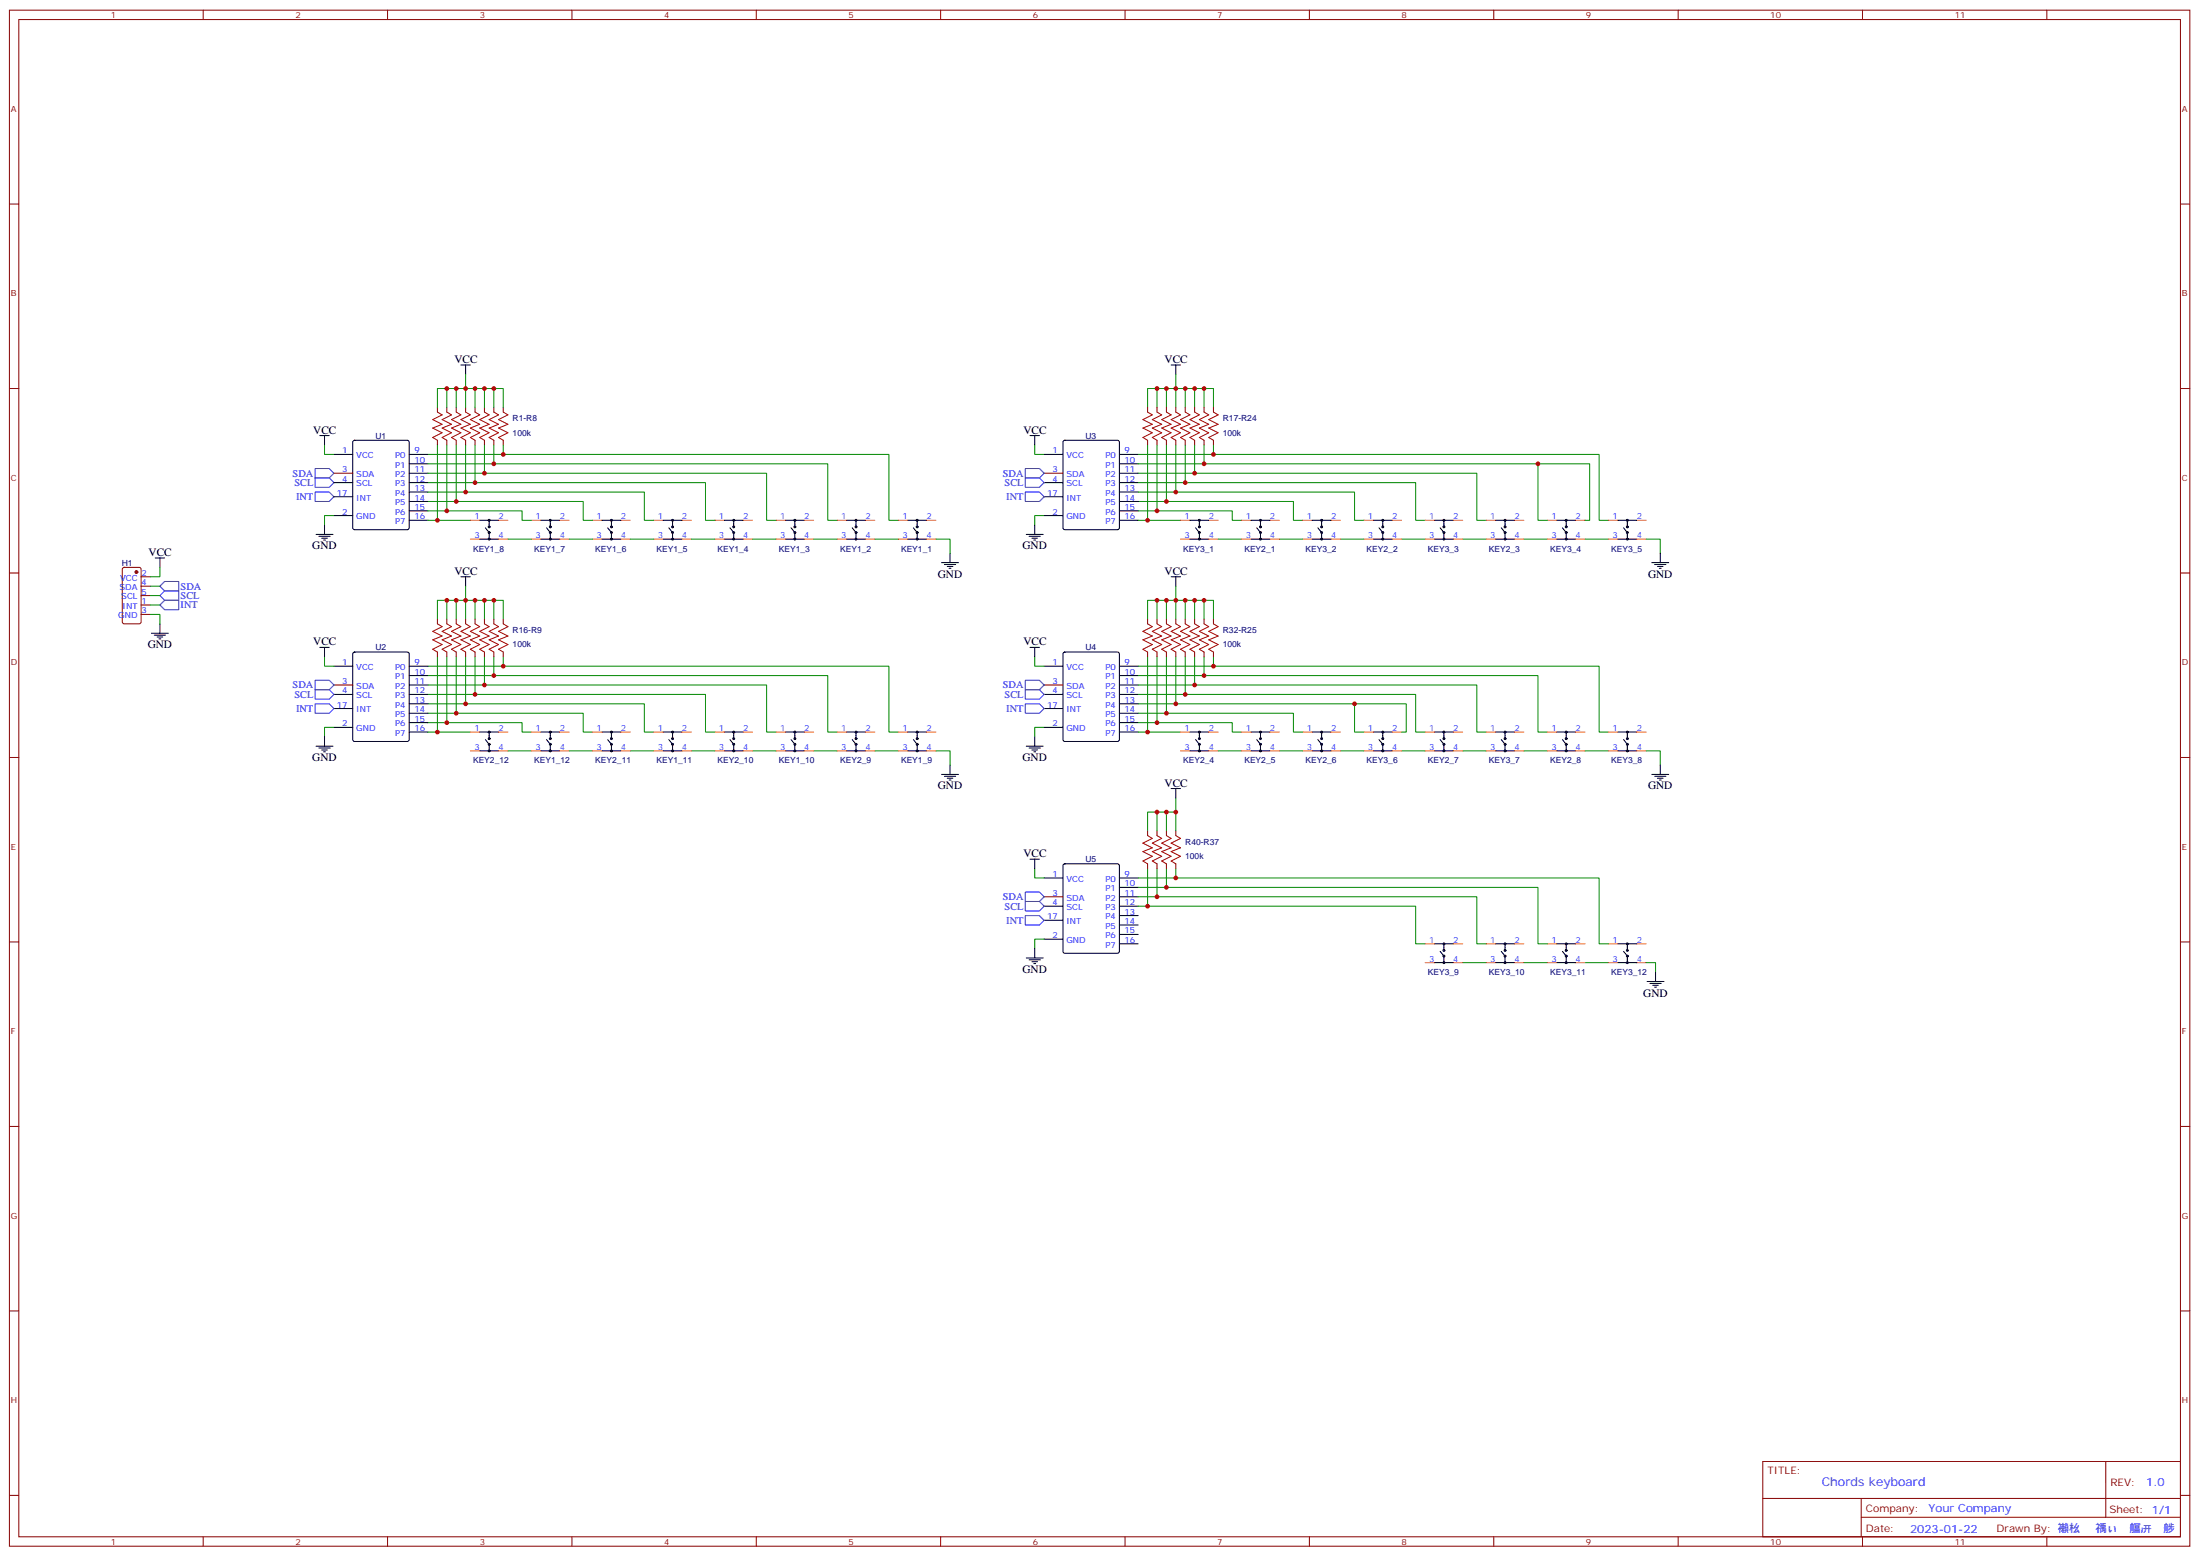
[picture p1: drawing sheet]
<svg xmlns="http://www.w3.org/2000/svg" width="825mm" height="583mm" viewBox="0 0 825 583" stroke-linecap="round" stroke-linejoin="round" font-family="sans-serif">
<g fill="none" stroke="#870000" stroke-width=".38">
<path d="M3.5 3.8h817.8v575.7h-817.8zM7.1 7.3h810.6v568.7h-810.6zM76.2 3.8v3.5M145.3 3.8v3.5M214.5 3.8v3.5M283.6 3.8v3.5M352.8 3.8v3.5M421.9 3.8v3.5M491.1 3.8v3.5M560.2 3.8v3.5M629.4 3.8v3.5M698.5 3.8v3.5"/>
<path d="M767.6 3.8v3.5M3.5 76.5h3.6M817.7 76.5h3.6M3.5 145.6h3.6M164 152.7v1.7M167.6 152.7v1.7M171.1 152.7v1.7M174.6 152.7v1.7M178.2 152.7v1.7M181.7 152.7v1.7M185.2 152.7v1.7M188.7 152.7v1.7"/>
<path d="M430.4 152.7v1.7M433.9 152.7v1.7M437.4 152.7v1.7M441 152.7v1.7M444.5 152.7v1.7M448 152.7v1.7M451.6 152.7v1.7M455.1 152.7v1.7M817.7 145.6h3.6M125.2 177.4h7.1M164 165v1.8M167.6 165v1.8"/>
<path d="M171.1 165v1.8M174.6 165v1.8M178.2 165v1.8M181.7 165v1.8M185.2 165v1.8M188.7 165v1.8M391.6 177.4h7M430.4 165v1.8M433.9 165v1.8M437.4 165v1.8M441 165v1.8M444.5 165v1.8"/>
<path d="M448 165v1.8M451.6 165v1.8M455.1 165v1.8M3.5 214.8h3.6M46.1 212.9l.5-.2h5.6l.7 .4v20l-.4 .7h-5.9l-.7-.4v-20zM52.9 216.2h3.5M52.9 219.7h3.5M817.7 214.8h3.6M52.9 223.2h3.5M52.9 226.8h3.5M52.9 230.3h3.5M164 232.1v1.7"/>
<path d="M167.6 232.1v1.7M171.1 232.1v1.7M174.6 232.1v1.7M178.2 232.1v1.7M181.7 232.1v1.7M185.2 232.1v1.7M188.7 232.1v1.7M430.4 232.1v1.7M433.9 232.1v1.7M437.4 232.1v1.7M441 232.1v1.7M444.5 232.1v1.7"/>
<path d="M448 232.1v1.7M451.6 232.1v1.7M455.1 232.1v1.7M125.2 256.8h7.1M164 244.4v1.8M167.6 244.4v1.8M171.1 244.4v1.8M174.6 244.4v1.8M178.2 244.4v1.8M181.7 244.4v1.8M185.2 244.4v1.8M188.7 244.4v1.8"/>
<path d="M391.6 256.8h7M430.4 244.4v1.8M433.9 244.4v1.8M437.4 244.4v1.8M441 244.4v1.8M444.5 244.4v1.8M448 244.4v1.8M451.6 244.4v1.8M455.1 244.4v1.8M3.5 283.9h3.6M817.7 283.9h3.6M430.4 311.4v1.8"/>
<path d="M433.9 311.4v1.8M437.4 311.4v1.8M441 311.4v1.8M391.6 336.1h7M430.4 323.8v1.7M433.9 323.8v1.7M437.4 323.8v1.7M441 323.8v1.7M3.5 353.1h3.6M817.7 353.1h3.6M3.5 422.2h3.6M817.7 422.2h3.6"/>
<path d="M3.5 491.3h3.6M817.7 491.3h3.6M661.1 547.8h156.6v28.2h-156.6zM789.7 547.8v20.9M3.5 560.5h3.6M76.2 576v3.5M145.3 576v3.5M214.5 576v3.5M283.6 576v3.5M352.8 576v3.5M421.9 576v3.5M491.1 576v3.5"/>
<path d="M560.2 576v3.5M629.4 576v3.5M661.1 561.6h156.5M698 568.7h119.6M698 561.6v14.2M698.5 576v3.5M767.6 576v3.5M817.7 560.5h3.6"/>
</g>
<g fill="none" stroke="#000" stroke-width=".38">
<path d="M172.9 136.8h3.5M174.6 136.8v3.5M439.2 136.8h3.5M441 136.8v3.5M119.9 163.3h3.6M121.7 163.3v3.5M125.2 170.3h7.1M132.5 165.2l.5-.2h19.8l.6 .5 .1 32.3-.5 .7h-20l-.7-.4v-32.4zM153.5 170.3h7M153.5 173.8h7M153.5 177.4h7M386.3 163.3h3.5"/>
<path d="M388.1 163.3v3.5M391.6 170.3h7M398.9 165.2l.4-.2h19.8l.7 .5v32.3l-.5 .7h-20l-.6-.4-.1-32.4zM419.8 170.3h7.1M419.8 173.8h7.1M419.8 177.4h7.1M121.7 196.8v3.5M125.2 180.9h7.1M125.2 193.3h7.1M125.2 186.2h7.1M153.5 195h7M153.5 180.9h7"/>
<path d="M153.5 184.4h7M153.5 188h7M153.5 191.5h7M179.9 195h7.1M182 197.8l1.4 1.8v2.5M183.4 195v2.5M202.8 195h7.1M205 197.8l1.4 1.8v2.5M206.4 195v2.5M225.8 195h7M227.9 197.8l1.4 1.8v2.5M229.3 195v2.5"/>
<path d="M248.7 195h7.1M250.8 197.8l1.4 1.8v2.5M252.2 195v2.5M271.6 195h7.1M273.8 197.8l1.4 1.8v2.5M275.2 195v2.5M294.6 195h7M296.7 197.8l1.4 1.8v2.5M298.1 195v2.5M317.5 195h7.1M319.6 197.8l1.4 1.8v2.5M321 195v2.5"/>
<path d="M340.4 195h7.1M342.5 197.8l1.5 1.8v2.5M344 195v2.5M388.1 196.8v3.5M391.6 180.9h7M391.6 193.3h7M391.6 186.2h7M419.8 195h7.1M419.8 180.9h7.1M419.8 184.4h7.1M419.8 188h7.1M419.8 191.5h7.1"/>
<path d="M446.3 195h7M448.4 197.8l1.4 1.8v2.5M449.8 195v2.5M469.2 195h7M471.3 197.8l1.4 1.8v2.5M472.7 195v2.5M492.1 195h7.1M494.2 197.8l1.5 1.8v2.5M495.7 195v2.5M515.1 195h7M517.2 197.8l1.4 1.8v2.5M518.6 195v2.5"/>
<path d="M538 195h7M540.1 197.8l1.4 1.8v2.5M541.5 195v2.5M560.9 195h7.1M563 197.8l1.4 1.8v2.5M564.4 195v2.5M583.8 195h7.1M586 197.8l1.4 1.8v2.5M587.4 195v2.5M606.8 195h7M608.9 197.8l1.4 1.8v2.5M610.3 195v2.5"/>
<path d="M58.2 209.1h3.5M60 209.1v3.6M118.5 200.3h6.4M119.6 201h4.2M120.6 201.7h2.2M121.4 202.4h.7M172.9 216.2h3.5M174.6 216.2v3.5M179.9 202.1h7.1M202.8 202.1h7.1M225.8 202.1h7M248.7 202.1h7.1"/>
<path d="M271.6 202.1h7.1M294.6 202.1h7M317.5 202.1h7.1M340.4 202.1h7.1M353.1 210.9h6.4M354.2 211.6h4.2M355.2 212.3h2.2M356 213h.7M356.3 207.4v3.5M384.9 200.3h6.3M385.9 201h4.3M387 201.7h2.1"/>
<path d="M387.7 202.4h.7M439.2 216.2h3.5M441 216.2v3.5M446.3 202.1h7M469.2 202.1h7M492.1 202.1h7.1M515.1 202.1h7M538 202.1h7M560.9 202.1h7.1M583.8 202.1h7.1M606.8 202.1h7M619.5 210.9h6.3"/>
<path d="M620.5 211.6h4.3M621.6 212.3h2.1M622.3 213h.7M622.7 207.4v3.5M56.8 237.3h6.3M57.9 238.1h4.2M58.9 238.8h2.1M59.6 239.5h.7M60 233.8v3.5M119.9 242.6h3.6M121.7 242.6v3.6M125.2 249.7h7.1"/>
<path d="M132.5 244.6l.5-.2h19.8l.6 .4 .1 32.4-.5 .7h-20l-.7-.4v-32.4zM153.5 249.7h7M153.5 253.2h7M153.5 256.8h7M386.3 242.6h3.5M388.1 242.6v3.6M391.6 249.7h7M398.9 244.6l.4-.2h19.8l.7 .4v32.4l-.5 .7h-20l-.6-.4-.1-32.4zM419.8 249.7h7.1M419.8 253.2h7.1M419.8 256.8h7.1M118.5 279.7h6.4"/>
<path d="M121.7 276.2v3.5M125.2 260.3h7.1M125.2 272.6h7.1M125.2 265.6h7.1M153.5 260.3h7M153.5 263.8h7M153.5 267.3h7M153.5 270.9h7M153.5 274.4h7M179.9 274.4h7.1M182 277.2l1.4 1.8v2.4M183.4 274.4v2.5"/>
<path d="M202.8 274.4h7.1M205 277.2l1.4 1.8v2.4M206.4 274.4v2.5M225.8 274.4h7M227.9 277.2l1.4 1.8v2.4M229.3 274.4v2.5M248.7 274.4h7.1M250.8 277.2l1.4 1.8v2.4M252.2 274.4v2.5M271.6 274.4h7.1M273.8 277.2l1.4 1.8v2.4M275.2 274.4v2.5"/>
<path d="M294.6 274.4h7M296.7 277.2l1.4 1.8v2.4M298.1 274.4v2.5M317.5 274.4h7.1M319.6 277.2l1.4 1.8v2.4M321 274.4v2.5M340.4 274.4h7.1M342.5 277.2l1.5 1.8v2.4M344 274.4v2.5M384.9 279.7h6.3M388.1 276.2v3.5M391.6 260.3h7"/>
<path d="M391.6 272.6h7M391.6 265.6h7M419.8 260.3h7.1M419.8 263.8h7.1M419.8 267.3h7.1M419.8 270.9h7.1M419.8 274.4h7.1M446.3 274.4h7M448.4 277.2l1.4 1.8v2.4M449.8 274.4v2.5M469.2 274.4h7M471.3 277.2l1.4 1.8v2.4"/>
<path d="M472.7 274.4v2.5M492.1 274.4h7.1M494.2 277.2l1.5 1.8v2.4M495.7 274.4v2.5M515.1 274.4h7M517.2 277.2l1.4 1.8v2.4M518.6 274.4v2.5M538 274.4h7M540.1 277.2l1.4 1.8v2.4M541.5 274.4v2.5M560.9 274.4h7.1M563 277.2l1.4 1.8v2.4"/>
<path d="M564.4 274.4v2.5M583.8 274.4h7.1M586 277.2l1.4 1.8v2.4M587.4 274.4v2.5M606.8 274.4h7M608.9 277.2l1.4 1.8v2.4M610.3 274.4v2.5M119.6 280.4h4.2M120.6 281.1h2.2M121.4 281.8h.7M179.9 281.4h7.1M202.8 281.4h7.1"/>
<path d="M225.8 281.4h7M248.7 281.4h7.1M271.6 281.4h7.1M294.6 281.4h7M317.5 281.4h7.1M340.4 281.4h7.1M353.1 290.3h6.4M354.2 291h4.2M355.2 291.7h2.2M356 292.4h.7M356.3 286.7v3.6M385.9 280.4h4.3"/>
<path d="M387 281.1h2.1M387.7 281.8h.7M439.2 295.6h3.5M441 295.6v3.5M446.3 281.4h7M469.2 281.4h7M492.1 281.4h7.1M515.1 281.4h7M538 281.4h7M560.9 281.4h7.1M583.8 281.4h7.1M606.8 281.4h7"/>
<path d="M619.5 290.3h6.3M620.5 291h4.3M621.6 291.7h2.1M622.3 292.4h.7M622.7 286.7v3.6M386.3 322h3.5M388.1 322v3.5M391.6 329.1h7M391.6 339.7h7M398.9 324l.4-.2h19.8l.7 .4v32.4l-.5 .6-20 .1-.6-.5-.1-32.3zM419.8 329.1h7.1M419.8 332.6h7.1"/>
<path d="M419.8 336.1h7.1M419.8 339.7h7.1M384.9 359.1h6.3M385.9 359.8h4.3M388.1 355.5v3.6M391.6 352h7M391.6 344.9h7M419.8 343.2h7.1M419.8 346.7h7.1M419.8 350.2h7.1M419.8 353.8h7.1M538 353.8h7"/>
<path d="M540.1 356.6l1.4 1.8v2.4M541.5 353.8v2.4M560.9 353.8h7.1M563 356.6l1.4 1.8v2.4M564.4 353.8v2.4M583.8 353.8h7.1M586 356.6l1.4 1.8v2.4M587.4 353.8v2.4M606.8 353.8h7M608.9 356.6l1.4 1.8v2.4M610.3 353.8v2.4M387 360.5h2.1"/>
<path d="M387.7 361.2h.7M538 360.8h7M560.9 360.8h7.1M583.8 360.8h7.1M606.8 360.8h7M617.7 367.9h6.4M618.8 368.6h4.2M619.8 369.3h2.1M620.5 370h.7M620.9 364.3v3.6"/>
<circle cx="183.4" cy="197.5" r=".35"/>
<circle cx="183.4" cy="195" r=".35"/>
<circle cx="183.4" cy="199.6" r=".35"/>
<circle cx="206.4" cy="197.5" r=".35"/>
<circle cx="206.4" cy="199.6" r=".35"/>
<circle cx="206.4" cy="195" r=".35"/>
<circle cx="229.3" cy="197.5" r=".35"/>
<circle cx="229.3" cy="195" r=".35"/>
<circle cx="229.3" cy="199.6" r=".35"/>
<circle cx="252.2" cy="197.5" r=".35"/>
<circle cx="252.2" cy="199.6" r=".35"/>
<circle cx="252.2" cy="195" r=".35"/>
<circle cx="275.2" cy="199.6" r=".35"/>
<circle cx="275.2" cy="197.5" r=".35"/>
<circle cx="275.2" cy="195" r=".35"/>
<circle cx="298.1" cy="197.5" r=".35"/>
<circle cx="298.1" cy="195" r=".35"/>
<circle cx="298.1" cy="199.6" r=".35"/>
<circle cx="321" cy="199.6" r=".35"/>
<circle cx="321" cy="197.5" r=".35"/>
<circle cx="321" cy="195" r=".35"/>
<circle cx="344" cy="199.6" r=".35"/>
<circle cx="344" cy="197.5" r=".35"/>
<circle cx="344" cy="195" r=".35"/>
<circle cx="449.8" cy="197.5" r=".35"/>
<circle cx="449.8" cy="199.6" r=".35"/>
<circle cx="449.8" cy="195" r=".35"/>
<circle cx="472.7" cy="197.5" r=".35"/>
<circle cx="472.7" cy="199.6" r=".35"/>
<circle cx="472.7" cy="195" r=".35"/>
<circle cx="495.7" cy="197.5" r=".35"/>
<circle cx="495.7" cy="199.6" r=".35"/>
<circle cx="495.7" cy="195" r=".35"/>
<circle cx="518.6" cy="197.5" r=".35"/>
<circle cx="518.6" cy="195" r=".35"/>
<circle cx="518.6" cy="199.6" r=".35"/>
<circle cx="541.5" cy="197.5" r=".35"/>
<circle cx="541.5" cy="199.6" r=".35"/>
<circle cx="541.5" cy="195" r=".35"/>
<circle cx="564.4" cy="197.5" r=".35"/>
<circle cx="564.4" cy="199.6" r=".35"/>
<circle cx="564.4" cy="195" r=".35"/>
<circle cx="587.4" cy="195" r=".35"/>
<circle cx="587.4" cy="197.5" r=".35"/>
<circle cx="587.4" cy="199.6" r=".35"/>
<circle cx="610.3" cy="197.5" r=".35"/>
<circle cx="610.3" cy="195" r=".35"/>
<circle cx="610.3" cy="199.6" r=".35"/>
<circle cx="183.4" cy="202.1" r=".35"/>
<circle cx="206.4" cy="202.1" r=".35"/>
<circle cx="229.3" cy="202.1" r=".35"/>
<circle cx="252.2" cy="202.1" r=".35"/>
<circle cx="275.2" cy="202.1" r=".35"/>
<circle cx="298.1" cy="202.1" r=".35"/>
<circle cx="321" cy="202.1" r=".35"/>
<circle cx="344" cy="202.1" r=".35"/>
<circle cx="449.8" cy="202.1" r=".35"/>
<circle cx="472.7" cy="202.1" r=".35"/>
<circle cx="495.7" cy="202.1" r=".35"/>
<circle cx="518.6" cy="202.1" r=".35"/>
<circle cx="541.5" cy="202.1" r=".35"/>
<circle cx="564.4" cy="202.1" r=".35"/>
<circle cx="587.4" cy="202.1" r=".35"/>
<circle cx="610.3" cy="202.1" r=".35"/>
<circle cx="183.4" cy="274.4" r=".35"/>
<circle cx="183.4" cy="276.9" r=".35"/>
<circle cx="183.4" cy="279" r=".35"/>
<circle cx="206.4" cy="276.9" r=".35"/>
<circle cx="206.4" cy="279" r=".35"/>
<circle cx="206.4" cy="274.4" r=".35"/>
<circle cx="229.3" cy="274.4" r=".35"/>
<circle cx="229.3" cy="276.9" r=".35"/>
<circle cx="229.3" cy="279" r=".35"/>
<circle cx="252.2" cy="276.9" r=".35"/>
<circle cx="252.2" cy="279" r=".35"/>
<circle cx="252.2" cy="274.4" r=".35"/>
<circle cx="275.2" cy="276.9" r=".35"/>
<circle cx="275.2" cy="274.4" r=".35"/>
<circle cx="275.2" cy="279" r=".35"/>
<circle cx="298.1" cy="279" r=".35"/>
<circle cx="298.1" cy="274.4" r=".35"/>
<circle cx="298.1" cy="276.9" r=".35"/>
<circle cx="321" cy="274.4" r=".35"/>
<circle cx="321" cy="279" r=".35"/>
<circle cx="321" cy="276.9" r=".35"/>
<circle cx="344" cy="279" r=".35"/>
<circle cx="344" cy="276.9" r=".35"/>
<circle cx="344" cy="274.4" r=".35"/>
<circle cx="449.8" cy="279" r=".35"/>
<circle cx="449.8" cy="274.4" r=".35"/>
<circle cx="449.8" cy="276.9" r=".35"/>
<circle cx="472.7" cy="274.4" r=".35"/>
<circle cx="472.7" cy="279" r=".35"/>
<circle cx="472.7" cy="276.9" r=".35"/>
<circle cx="495.7" cy="274.4" r=".35"/>
<circle cx="495.7" cy="276.9" r=".35"/>
<circle cx="495.7" cy="279" r=".35"/>
<circle cx="518.6" cy="279" r=".35"/>
<circle cx="518.6" cy="274.4" r=".35"/>
<circle cx="518.6" cy="276.9" r=".35"/>
<circle cx="541.5" cy="274.4" r=".35"/>
<circle cx="541.5" cy="279" r=".35"/>
<circle cx="541.5" cy="276.9" r=".35"/>
<circle cx="564.4" cy="276.9" r=".35"/>
<circle cx="564.4" cy="274.4" r=".35"/>
<circle cx="564.4" cy="279" r=".35"/>
<circle cx="587.4" cy="276.9" r=".35"/>
<circle cx="587.4" cy="279" r=".35"/>
<circle cx="587.4" cy="274.4" r=".35"/>
<circle cx="610.3" cy="276.9" r=".35"/>
<circle cx="610.3" cy="274.4" r=".35"/>
<circle cx="610.3" cy="279" r=".35"/>
<circle cx="183.4" cy="281.4" r=".35"/>
<circle cx="206.4" cy="281.4" r=".35"/>
<circle cx="229.3" cy="281.4" r=".35"/>
<circle cx="252.2" cy="281.4" r=".35"/>
<circle cx="275.2" cy="281.4" r=".35"/>
<circle cx="298.1" cy="281.4" r=".35"/>
<circle cx="321" cy="281.4" r=".35"/>
<circle cx="344" cy="281.4" r=".35"/>
<circle cx="449.8" cy="281.4" r=".35"/>
<circle cx="472.7" cy="281.4" r=".35"/>
<circle cx="495.7" cy="281.4" r=".35"/>
<circle cx="518.6" cy="281.4" r=".35"/>
<circle cx="541.5" cy="281.4" r=".35"/>
<circle cx="564.4" cy="281.4" r=".35"/>
<circle cx="587.4" cy="281.4" r=".35"/>
<circle cx="610.3" cy="281.4" r=".35"/>
<circle cx="541.5" cy="356.2" r=".35"/>
<circle cx="541.5" cy="353.8" r=".35"/>
<circle cx="541.5" cy="358.4" r=".35"/>
<circle cx="564.4" cy="356.2" r=".35"/>
<circle cx="564.4" cy="353.8" r=".35"/>
<circle cx="564.4" cy="358.4" r=".35"/>
<circle cx="587.4" cy="358.4" r=".35"/>
<circle cx="587.4" cy="353.8" r=".35"/>
<circle cx="587.4" cy="356.2" r=".35"/>
<circle cx="610.3" cy="356.2" r=".35"/>
<circle cx="610.3" cy="358.4" r=".35"/>
<circle cx="610.3" cy="353.8" r=".35"/>
<circle cx="541.5" cy="360.8" r=".35"/>
<circle cx="564.4" cy="360.8" r=".35"/>
<circle cx="587.4" cy="360.8" r=".35"/>
<circle cx="610.3" cy="360.8" r=".35"/>
</g>
<g fill="none" stroke="#a10000" stroke-width=".38">
<path d="M164 154.4l1.8 1.1-3.5 1.8 3.5 1.7-3.5 1.4 3.5 1.8-3.5 1.8 1.7 1M167.6 154.4l1.7 1.1-3.5 1.8 3.5 1.7-3.5 1.4 3.5 1.8-3.5 1.8 1.8 1M171.1 154.4l1.8 1.1-3.6 1.8 3.6 1.7-3.6 1.4 3.6 1.8-3.6 1.8 1.8 1M174.6 154.4l1.8 1.1-3.5 1.8 3.5 1.7-3.5 1.4 3.5 1.8-3.5 1.8 1.7 1M178.2 154.4l1.7 1.1-3.5 1.8 3.5 1.7-3.5 1.4 3.5 1.8-3.5 1.8 1.8 1M181.7 154.4l1.7 1.1-3.5 1.8 3.5 1.7-3.5 1.4 3.5 1.8-3.5 1.8 1.8 1M185.2 154.4l1.8 1.1-3.6 1.8 3.6 1.7-3.6 1.4 3.6 1.8-3.6 1.8 1.8 1M188.7 154.4l1.8 1.1-3.5 1.8 3.5 1.7-3.5 1.4 3.5 1.8-3.5 1.8 1.7 1M430.4 154.4l1.8 1.1-3.6 1.8 3.6 1.7-3.6 1.4 3.6 1.8-3.6 1.8 1.8 1M433.9 154.4l1.8 1.1-3.5 1.8 3.5 1.7-3.5 1.4 3.5 1.8-3.5 1.8 1.7 1M437.4 154.4l1.8 1.1-3.5 1.8 3.5 1.7-3.5 1.4 3.5 1.8-3.5 1.8 1.7 1M441 154.4l1.7 1.1-3.5 1.8 3.5 1.7-3.5 1.4 3.5 1.8-3.5 1.8 1.8 1"/>
<path d="M444.5 154.4l1.8 1.1-3.6 1.8 3.6 1.7-3.6 1.4 3.6 1.8-3.6 1.8 1.8 1M448 154.4l1.8 1.1-3.5 1.8 3.5 1.7-3.5 1.4 3.5 1.8-3.5 1.8 1.7 1M451.6 154.4l1.7 1.1-3.5 1.8 3.5 1.7-3.5 1.4 3.5 1.8-3.5 1.8 1.8 1M455.1 154.4l1.7 1.1-3.5 1.8 3.5 1.7-3.5 1.4 3.5 1.8-3.5 1.8 1.8 1M164 233.8l1.8 1.1-3.5 1.7 3.5 1.8-3.5 1.4 3.5 1.8-3.5 1.7 1.7 1.1M167.6 233.8l1.7 1.1-3.5 1.7 3.5 1.8-3.5 1.4 3.5 1.8-3.5 1.7 1.8 1.1M171.1 233.8l1.8 1.1-3.6 1.7 3.6 1.8-3.6 1.4 3.6 1.8-3.6 1.7 1.8 1.1M174.6 233.8l1.8 1.1-3.5 1.7 3.5 1.8-3.5 1.4 3.5 1.8-3.5 1.7 1.7 1.1M178.2 233.8l1.7 1.1-3.5 1.7 3.5 1.8-3.5 1.4 3.5 1.8-3.5 1.7 1.8 1.1M181.7 233.8l1.7 1.1-3.5 1.7 3.5 1.8-3.5 1.4 3.5 1.8-3.5 1.7 1.8 1.1M185.2 233.8l1.8 1.1-3.6 1.7 3.6 1.8-3.6 1.4 3.6 1.8-3.6 1.7 1.8 1.1M188.7 233.8l1.8 1.1-3.5 1.7 3.5 1.8-3.5 1.4 3.5 1.8-3.5 1.7 1.7 1.1"/>
<path d="M430.4 233.8l1.8 1.1-3.6 1.7 3.6 1.8-3.6 1.4 3.6 1.8-3.6 1.7 1.8 1.1M433.9 233.8l1.8 1.1-3.5 1.7 3.5 1.8-3.5 1.4 3.5 1.8-3.5 1.7 1.7 1.1M437.4 233.8l1.8 1.1-3.5 1.7 3.5 1.8-3.5 1.4 3.5 1.8-3.5 1.7 1.7 1.1M441 233.8l1.7 1.1-3.5 1.7 3.5 1.8-3.5 1.4 3.5 1.8-3.5 1.7 1.8 1.1M444.5 233.8l1.8 1.1-3.6 1.7 3.6 1.8-3.6 1.4 3.6 1.8-3.6 1.7 1.8 1.1M448 233.8l1.8 1.1-3.5 1.7 3.5 1.8-3.5 1.4 3.5 1.8-3.5 1.7 1.7 1.1M451.6 233.8l1.7 1.1-3.5 1.7 3.5 1.8-3.5 1.4 3.5 1.8-3.5 1.7 1.8 1.1M455.1 233.8l1.7 1.1-3.5 1.7 3.5 1.8-3.5 1.4 3.5 1.8-3.5 1.7 1.8 1.1M430.4 313.2l1.8 1.1-3.6 1.7 3.6 1.8-3.6 1.4 3.6 1.8-3.6 1.7 1.8 1.1M433.9 313.2l1.8 1.1-3.5 1.7 3.5 1.8-3.5 1.4 3.5 1.8-3.5 1.7 1.7 1.1M437.4 313.2l1.8 1.1-3.5 1.7 3.5 1.8-3.5 1.4 3.5 1.8-3.5 1.7 1.7 1.1M441 313.2l1.7 1.1-3.5 1.7 3.5 1.8-3.5 1.4 3.5 1.8-3.5 1.7 1.8 1.1"/>
</g>
<g fill="none" stroke="#008700" stroke-width=".38">
<path d="M164 152.7v-7.1h24.7v7.1M167.6 145.6v7.1M171.1 145.6v7.1M174.6 140.3v12.4M178.2 145.6v7.1M181.7 145.6v7.1M185.2 145.6v7.1M430.4 152.7v-7.1h24.7v7.1M433.9 145.6v7.1M437.4 145.6v7.1M441 140.3v12.4M444.5 145.6v7.1"/>
<path d="M448 145.6v7.1M451.6 145.6v7.1M121.7 166.8v3.5h3.5M160.5 177.4h127v17.6h3.5M160.5 173.8h149.9v21.2h3.6M160.5 170.3h172.9v24.7h3.5M164 166.8v28.2M167.6 166.8v24.7M171.1 166.8v21.2M174.6 166.8v17.6M178.2 166.8v14.1M181.7 166.8v10.6"/>
<path d="M185.2 166.8v7M188.7 166.8v3.5M388.1 166.8v3.5h3.5M426.9 170.3h172.8v24.7h3.5M426.9 177.4h127v17.6h3.5M426.9 173.8h149.9v21.2h3.5M430.4 166.8v28.2M433.9 166.8v24.7M437.4 166.8v21.2M441 166.8v17.6M444.5 166.8v14.1M448 166.8v10.6"/>
<path d="M451.6 166.8v7M455.1 166.8v3.5M576.8 173.8h19.4v21.2h-1.8M125.2 193.3h-3.5v3.5M160.5 195h15.9M160.5 191.5h35.3v3.5h3.5M160.5 188h58.2v7h3.5M160.5 184.4h81.2v10.6h3.5M160.5 180.9h104.1v14.1h3.5M391.6 193.3h-3.5v3.5M426.9 180.9h104v14.1h3.6M426.9 184.4h81.1v10.6h3.5"/>
<path d="M426.9 188h58.2v7h3.5M426.9 191.5h35.2v3.5h3.6M426.9 195h15.8M56.4 219.7h3.6M60 212.7v3.5h-3.6M174.6 219.7v12.4M190.5 202.1h8.8M213.4 202.1h8.8M236.4 202.1h8.8M259.3 202.1h8.8M282.2 202.1h8.8M305.2 202.1h8.8"/>
<path d="M328.1 202.1h8.8M351 202.1h5.3v5.3M441 219.7v12.4M456.8 202.1h8.9M479.8 202.1h8.8M502.7 202.1h8.8M525.6 202.1h8.9M548.6 202.1h8.8M571.5 202.1h8.8M594.4 202.1h8.8M617.4 202.1h5.3v5.3M56.4 230.3h3.6v3.5"/>
<path d="M56.4 223.2h3.6M56.4 226.8h3.6M164 232.1v-7.1h24.7v7.1M167.6 225v7.1M171.1 225v7.1M178.2 225v7.1M181.7 225v7.1M185.2 225v7.1M430.4 232.1v-7.1h24.7v7.1M433.9 225v7.1M437.4 225v7.1M444.5 225v7.1"/>
<path d="M448 225v7.1M451.6 225v7.1M121.7 246.2v3.5h3.5M160.5 249.7h172.9v24.7h3.5M160.5 253.2h149.9v21.2h3.6M160.5 256.8h127v17.6h3.5M164 246.2v28.2M167.6 246.2v24.7M171.1 246.2v21.1M174.6 246.2v17.6M178.2 246.2v14.1M181.7 246.2v10.6"/>
<path d="M185.2 246.2v7M188.7 246.2v3.5M388.1 246.2v3.5h3.5M426.9 249.7h172.8v24.7h3.5M426.9 253.2h149.9v21.2h3.5M426.9 256.8h127v17.6h3.5M430.4 246.2v28.2M433.9 246.2v24.7M437.4 246.2v21.1M441 246.2v17.6M444.5 246.2v14.1M448 246.2v10.6"/>
<path d="M451.6 246.2v7M455.1 246.2v3.5M125.2 272.6h-3.5v3.6M160.5 260.3h104.1v14.1h3.5M160.5 263.8h81.2v10.6h3.5M160.5 267.3h58.2v7.1h3.5M160.5 270.9h35.3v3.5h3.5M160.5 274.4h15.9M391.6 272.6h-3.5v3.6M426.9 260.3h104v14.1h3.6M426.9 263.8h81.1v10.6h3.5M426.9 267.3h58.2v7.1h3.5"/>
<path d="M426.9 270.9h35.2v3.5h3.6M426.9 274.4h15.8M508 263.8h19.4v10.6h-1.8M190.5 281.4h8.8M213.4 281.4h8.8M236.4 281.4h8.8M259.3 281.4h8.8M282.2 281.4h8.8M305.2 281.4h8.8M328.1 281.4h8.8M351 281.4h5.3v5.3M441 299.1v5.3h-10.6v7"/>
<path d="M456.8 281.4h8.9M479.8 281.4h8.8M502.7 281.4h8.8M525.6 281.4h8.9M548.6 281.4h8.8M571.5 281.4h8.8M594.4 281.4h8.8M617.4 281.4h5.3v5.3M433.9 304.4v7M437.4 304.4v7M441 304.4v7M388.1 325.5v3.6h3.5"/>
<path d="M426.9 329.1h172.8v24.7h3.5M426.9 332.6h149.9v21.2h3.5M426.9 336.1h127v17.7h3.5M426.9 339.7h104v14.1h3.6M430.4 325.5v14.2M433.9 325.5v10.6M437.4 325.5v7.1M441 325.5v3.6M391.6 352h-3.5v3.5M548.6 360.8h8.8M571.5 360.8h8.8M594.4 360.8h8.8"/>
<path d="M617.4 360.8h3.5v3.5"/>
</g>
<g fill="none" stroke="#f60" stroke-width=".38">
<path d="M176.4 195h3.5M187 195h3.5M199.3 195h3.5M209.9 195h3.5M222.2 195h3.6M232.8 195h3.6M245.2 195h3.5M255.8 195h3.5M268.1 195h3.5M278.7 195h3.5M291 195h3.6M301.6 195h3.6"/>
<path d="M314 195h3.5M324.6 195h3.5M336.9 195h3.5M347.5 195h3.5M442.7 195h3.6M453.3 195h3.5M465.7 195h3.5M476.2 195h3.6M488.6 195h3.5M499.2 195h3.5M511.5 195h3.6M522.1 195h3.5"/>
<path d="M534.5 195h3.5M545 195h3.6M557.4 195h3.5M568 195h3.5M580.3 195h3.5M590.9 195h3.5M603.2 195h3.6M613.8 195h3.6M176.4 202.1h3.5M187 202.1h3.5M199.3 202.1h3.5M209.9 202.1h3.5"/>
<path d="M222.2 202.1h3.6M232.8 202.1h3.6M245.2 202.1h3.5M255.8 202.1h3.5M268.1 202.1h3.5M278.7 202.1h3.5M291 202.1h3.6M301.6 202.1h3.6M314 202.1h3.5M324.6 202.1h3.5M336.9 202.1h3.5M347.5 202.1h3.5"/>
<path d="M442.7 202.1h3.6M453.3 202.1h3.5M465.7 202.1h3.5M476.2 202.1h3.6M488.6 202.1h3.5M499.2 202.1h3.5M511.5 202.1h3.6M522.1 202.1h3.5M534.5 202.1h3.5M545 202.1h3.6M557.4 202.1h3.5M568 202.1h3.5"/>
<path d="M580.3 202.1h3.5M590.9 202.1h3.5M603.2 202.1h3.6M613.8 202.1h3.6M176.4 274.4h3.5M187 274.4h3.5M199.3 274.4h3.5M209.9 274.4h3.5M222.2 274.4h3.6M232.8 274.4h3.6M245.2 274.4h3.5M255.8 274.4h3.5"/>
<path d="M268.1 274.4h3.5M278.7 274.4h3.5M291 274.4h3.6M301.6 274.4h3.6M314 274.4h3.5M324.6 274.4h3.5M336.9 274.4h3.5M347.5 274.4h3.5M442.7 274.4h3.6M453.3 274.4h3.5M465.7 274.4h3.5M476.2 274.4h3.6"/>
<path d="M488.6 274.4h3.5M499.2 274.4h3.5M511.5 274.4h3.6M522.1 274.4h3.5M534.5 274.4h3.5M545 274.4h3.6M557.4 274.4h3.5M568 274.4h3.5M580.3 274.4h3.5M590.9 274.4h3.5M603.2 274.4h3.6M613.8 274.4h3.6"/>
<path d="M176.4 281.4h3.5M187 281.4h3.5M199.3 281.4h3.5M209.9 281.4h3.5M222.2 281.4h3.6M232.8 281.4h3.6M245.2 281.4h3.5M255.8 281.4h3.5M268.1 281.4h3.5M278.7 281.4h3.5M291 281.4h3.6M301.6 281.4h3.6"/>
<path d="M314 281.4h3.5M324.6 281.4h3.5M336.9 281.4h3.5M347.5 281.4h3.5M442.7 281.4h3.6M453.3 281.4h3.5M465.7 281.4h3.5M476.2 281.4h3.6M488.6 281.4h3.5M499.2 281.4h3.5M511.5 281.4h3.6M522.1 281.4h3.5"/>
<path d="M534.5 281.4h3.5M545 281.4h3.6M557.4 281.4h3.5M568 281.4h3.5M580.3 281.4h3.5M590.9 281.4h3.5M603.2 281.4h3.6M613.8 281.4h3.6M534.5 353.8h3.5M545 353.8h3.6M557.4 353.8h3.5M568 353.8h3.5"/>
<path d="M580.3 353.8h3.5M590.9 353.8h3.5M603.2 353.8h3.6M613.8 353.8h3.6M534.5 360.8h3.5M545 360.8h3.6M557.4 360.8h3.5M568 360.8h3.5M580.3 360.8h3.5M590.9 360.8h3.5M603.2 360.8h3.6M613.8 360.8h3.6"/>
</g>
<circle cx="51.2" cy="214.4" r=".53" fill="#870000" stroke="#870000" stroke-width=".38"/>
<g fill="none" stroke="#00f" stroke-width=".38">
<path d="M118.2 175.6h5.3l1.7 1.8-1.7 1.7h-5.3zM118.2 179.1h5.3l1.7 1.8-1.7 1.8h-5.3zM384.5 179.1h5.3l1.8 1.8-1.8 1.8h-5.3zM384.5 175.6h5.3l1.8 1.8-1.8 1.7h-5.3zM118.2 184.4h5.3l1.7 1.8-1.7 1.8h-5.3zM384.5 184.4h5.3l1.8 1.8-1.8 1.8h-5.3zM61.7 217.9h5.3v3.6h-5.3l-1.7-1.8zM61.7 221.5h5.3v3.5h-5.3l-1.7-1.8zM61.7 225h5.3v3.5h-5.3l-1.7-1.7zM118.2 258.5h5.3l1.7 1.8-1.7 1.7h-5.3zM118.2 255h5.3l1.7 1.8-1.7 1.7h-5.3zM384.5 258.5h5.3l1.8 1.8-1.8 1.7h-5.3z"/>
<path d="M384.5 255h5.3l1.8 1.8-1.8 1.7h-5.3zM118.2 263.8h5.3l1.7 1.8-1.7 1.7h-5.3zM384.5 263.8h5.3l1.8 1.8-1.8 1.7h-5.3zM384.5 337.9h5.3l1.8 1.8-1.8 1.7h-5.3zM384.5 334.4h5.3l1.8 1.7-1.8 1.8h-5.3zM384.5 343.2h5.3l1.8 1.7-1.8 1.8h-5.3z"/>
</g>
<g fill="#c00">
<circle cx="167.6" cy="145.6" r=".88"/>
<circle cx="171.1" cy="145.6" r=".88"/>
<circle cx="174.6" cy="145.6" r=".88"/>
<circle cx="178.2" cy="145.6" r=".88"/>
<circle cx="181.7" cy="145.6" r=".88"/>
<circle cx="185.2" cy="145.6" r=".88"/>
<circle cx="174.6" cy="184.4" r=".88"/>
<circle cx="178.2" cy="180.9" r=".88"/>
<circle cx="181.7" cy="177.4" r=".88"/>
<circle cx="185.2" cy="173.8" r=".88"/>
<circle cx="188.7" cy="170.3" r=".88"/>
<circle cx="164" cy="195" r=".88"/>
<circle cx="167.6" cy="191.5" r=".88"/>
<circle cx="171.1" cy="188" r=".88"/>
<circle cx="171.1" cy="267.3" r=".88"/>
<circle cx="167.6" cy="270.9" r=".88"/>
<circle cx="164" cy="274.4" r=".88"/>
<circle cx="188.7" cy="249.7" r=".88"/>
<circle cx="185.2" cy="253.2" r=".88"/>
<circle cx="181.7" cy="256.8" r=".88"/>
<circle cx="178.2" cy="260.3" r=".88"/>
<circle cx="174.6" cy="263.8" r=".88"/>
<circle cx="185.2" cy="225" r=".88"/>
<circle cx="181.7" cy="225" r=".88"/>
<circle cx="178.2" cy="225" r=".88"/>
<circle cx="174.6" cy="225" r=".88"/>
<circle cx="171.1" cy="225" r=".88"/>
<circle cx="167.6" cy="225" r=".88"/>
<circle cx="437.4" cy="188" r=".88"/>
<circle cx="433.9" cy="191.5" r=".88"/>
<circle cx="430.4" cy="195" r=".88"/>
<circle cx="455.1" cy="170.3" r=".88"/>
<circle cx="451.6" cy="173.8" r=".88"/>
<circle cx="444.5" cy="180.9" r=".88"/>
<circle cx="441" cy="184.4" r=".88"/>
<circle cx="451.6" cy="145.6" r=".88"/>
<circle cx="448" cy="145.6" r=".88"/>
<circle cx="444.5" cy="145.6" r=".88"/>
<circle cx="441" cy="145.6" r=".88"/>
<circle cx="437.4" cy="145.6" r=".88"/>
<circle cx="433.9" cy="145.6" r=".88"/>
<circle cx="437.4" cy="267.3" r=".88"/>
<circle cx="433.9" cy="270.9" r=".88"/>
<circle cx="430.4" cy="274.4" r=".88"/>
<circle cx="455.1" cy="249.7" r=".88"/>
<circle cx="451.6" cy="253.2" r=".88"/>
<circle cx="448" cy="256.8" r=".88"/>
<circle cx="444.5" cy="260.3" r=".88"/>
<circle cx="441" cy="263.8" r=".88"/>
<circle cx="451.6" cy="225" r=".88"/>
<circle cx="448" cy="225" r=".88"/>
<circle cx="444.5" cy="225" r=".88"/>
<circle cx="441" cy="225" r=".88"/>
<circle cx="437.4" cy="225" r=".88"/>
<circle cx="433.9" cy="225" r=".88"/>
<circle cx="441" cy="304.4" r=".88"/>
<circle cx="437.4" cy="304.4" r=".88"/>
<circle cx="433.9" cy="304.4" r=".88"/>
<circle cx="430.4" cy="339.7" r=".88"/>
<circle cx="433.9" cy="336.1" r=".88"/>
<circle cx="437.4" cy="332.6" r=".88"/>
<circle cx="441" cy="329.1" r=".88"/>
<circle cx="448" cy="177.4" r=".88"/>
<circle cx="508" cy="263.8" r=".88"/>
<circle cx="576.8" cy="173.8" r=".88"/>
</g>
<text font-size="4.6" fill="#00f" x="683.2" y="556.8">Chords keyboard</text>
<g font-size="4.2">
<text x="170.4" y="136.1">VCC</text>
<text x="436.7" y="136.1">VCC</text>
<text x="117.5" y="162.6">VCC</text>
<text x="383.8" y="162.6">VCC</text>
<text x="55.7" y="208.4">VCC</text>
<text x="117.1" y="206">GND</text>
<text x="383.5" y="206">GND</text>
<text x="170.4" y="215.5">VCC</text>
<text x="436.7" y="215.5">VCC</text>
<text x="351.7" y="216.5">GND</text>
<text x="618.1" y="216.5">GND</text>
<text x="55.4" y="243">GND</text>
<text x="117.5" y="241.9">VCC</text>
<text x="383.8" y="241.9">VCC</text>
<text x="117.1" y="285.3">GND</text>
<text x="383.5" y="285.3">GND</text>
<text x="351.7" y="295.9">GND</text>
<text x="436.7" y="294.9">VCC</text>
<text x="618.1" y="295.9">GND</text>
<text x="383.8" y="321.3">VCC</text>
<text x="383.5" y="364.7">GND</text>
<text x="616.3" y="373.5">GND</text>
</g>
<g font-size="4.2" fill="#00f">
<text x="804.9" y="557.1">1.0</text>
<text x="723.3" y="566.6">Your Company</text>
<text x="716.4" y="574.4">2023-01-22</text>
</g>
<g font-size="3.9" fill="#00f">
<text x="109.8" y="178.6">SDA</text>
<text x="376.1" y="178.6">SDA</text>
<text x="110.4" y="182.2">SCL</text>
<text x="376.8" y="182.2">SCL</text>
<text x="111" y="187.4">INT</text>
<text x="377.4" y="187.4">INT</text>
<text x="67.7" y="221">SDA</text>
<text x="67.7" y="224.5">SCL</text>
<text x="67.7" y="227.9">INT</text>
<text x="109.8" y="258">SDA</text>
<text x="110.4" y="261.5">SCL</text>
<text x="376.1" y="258">SDA</text>
<text x="376.8" y="261.5">SCL</text>
<text x="111" y="266.8">INT</text>
<text x="377.4" y="266.8">INT</text>
<text x="376.1" y="337.4">SDA</text>
<text x="376.8" y="340.9">SCL</text>
<text x="377.4" y="346.2">INT</text>
</g>
<g font-size="3.9" fill="#800">
<text x="662.9" y="552.4">TITLE:</text>
<text x="791.5" y="557.1">REV:</text>
<text x="699.8" y="566.6">Company:</text>
<text x="791.1" y="567.2">Sheet: 1/1</text>
<text x="699.8" y="574.3">Date:</text>
<text x="748.8" y="574.3">Drawn By: 䄤㭃д 䄔ぃꑃ䒄㕃␸䑰</text>
</g>
<g font-size="3.2" fill="#800">
<text x="41.6" y="6.8">1</text>
<text x="110.8" y="6.8">2</text>
<text x="179.9" y="6.8">3</text>
<text x="249.1" y="6.8">4</text>
<text x="318.2" y="6.8">5</text>
<text x="387.3" y="6.8">6</text>
<text x="456.5" y="6.8">7</text>
<text x="525.6" y="6.8">8</text>
<text x="594.8" y="6.8">9</text>
<text x="663.9" y="6.8">10</text>
<text x="733.1" y="6.8">11</text>
<text x="4.1" y="41.9">A</text>
<text x="818.3" y="41.9">A</text>
<text x="4.1" y="111.1">B</text>
<text x="818.3" y="111.1">B</text>
<text x="4.1" y="180.2">C</text>
<text x="818.3" y="180.2">C</text>
<text x="4.1" y="249.3">D</text>
<text x="818.3" y="249.3">D</text>
<text x="4.1" y="318.5">E</text>
<text x="818.3" y="318.5">E</text>
<text x="4.1" y="387.6">F</text>
<text x="818.3" y="387.6">F</text>
<text x="4.1" y="456.8">G</text>
<text x="818.3" y="456.8">G</text>
<text x="4.1" y="525.9">H</text>
<text x="818.3" y="525.9">H</text>
<text x="41.6" y="579">1</text>
<text x="110.8" y="579">2</text>
<text x="179.9" y="579">3</text>
<text x="249.1" y="579">4</text>
<text x="318.2" y="579">5</text>
<text x="387.3" y="579">6</text>
<text x="456.5" y="579">7</text>
<text x="525.6" y="579">8</text>
<text x="594.8" y="579">9</text>
<text x="663.9" y="579">10</text>
<text x="733.1" y="579">11</text>
</g>
<g font-size="3.2" fill="#000080">
<text x="192.3" y="158">R1-R8</text>
<text x="458.6" y="158">R17-R24</text>
<text x="140.8" y="164.4">U1</text>
<text x="192.3" y="163.3">100k</text>
<text x="407.1" y="164.4">U3</text>
<text x="458.6" y="163.3">100k</text>
<text x="177.4" y="206.7">KEY1_8</text>
<text x="200.3" y="206.7">KEY1_7</text>
<text x="223.3" y="206.7">KEY1_6</text>
<text x="246.2" y="206.7">KEY1_5</text>
<text x="269.1" y="206.7">KEY1_4</text>
<text x="292.1" y="206.7">KEY1_3</text>
<text x="315.1" y="206.7">KEY1_2</text>
<text x="337.9" y="206.7">KEY1_1</text>
<text x="443.7" y="206.7">KEY3_1</text>
<text x="466.7" y="206.7">KEY2_1</text>
<text x="489.6" y="206.7">KEY3_2</text>
<text x="512.5" y="206.7">KEY2_2</text>
<text x="535.5" y="206.7">KEY3_3</text>
<text x="558.4" y="206.7">KEY2_3</text>
<text x="581.4" y="206.7">KEY3_4</text>
<text x="604.3" y="206.7">KEY3_5</text>
<text x="45.7" y="212">H1</text>
<text x="192.3" y="237.3">R16-R9</text>
<text x="458.6" y="237.3">R32-R25</text>
<text x="140.8" y="243.8">U2</text>
<text x="192.3" y="242.6">100k</text>
<text x="407.1" y="243.8">U4</text>
<text x="458.6" y="242.6">100k</text>
<text x="177.4" y="286.1">KEY2_12</text>
<text x="200.3" y="286.1">KEY1_12</text>
<text x="223.3" y="286.1">KEY2_11</text>
<text x="246.2" y="286.1">KEY1_11</text>
<text x="269.1" y="286.1">KEY2_10</text>
<text x="292.1" y="286.1">KEY1_10</text>
<text x="315.1" y="286.1">KEY2_9</text>
<text x="337.9" y="286.1">KEY1_9</text>
<text x="443.7" y="286.1">KEY2_4</text>
<text x="466.7" y="286.1">KEY2_5</text>
<text x="489.6" y="286.1">KEY2_6</text>
<text x="512.5" y="286.1">KEY3_6</text>
<text x="535.5" y="286.1">KEY2_7</text>
<text x="558.4" y="286.1">KEY3_7</text>
<text x="581.4" y="286.1">KEY2_8</text>
<text x="604.3" y="286.1">KEY3_8</text>
<text x="444.5" y="316.7">R40-R37</text>
<text x="407.1" y="323.2">U5</text>
<text x="444.5" y="322">100k</text>
<text x="535.5" y="365.5">KEY3_9</text>
<text x="558.4" y="365.5">KEY3_10</text>
<text x="581.3" y="365.5">KEY3_11</text>
<text x="604.3" y="365.5">KEY3_12</text>
</g>
<g font-size="3.2" fill="#00f">
<text x="128.3" y="170">1</text>
<text x="133.6" y="171.7">VCC</text>
<text x="148.2" y="171.7">P0</text>
<text x="155.4" y="170">9</text>
<text x="155.4" y="173.5">10</text>
<text x="394.7" y="170">1</text>
<text x="399.9" y="171.7">VCC</text>
<text x="414.6" y="171.7">P0</text>
<text x="421.7" y="170">9</text>
<text x="421.7" y="173.5">10</text>
<text x="128.3" y="177">3</text>
<text x="133.6" y="178.8">SDA</text>
<text x="148.2" y="175.3">P1</text>
<text x="148.2" y="178.8">P2</text>
<text x="155.4" y="177">11</text>
<text x="394.7" y="177">3</text>
<text x="399.9" y="178.8">SDA</text>
<text x="414.6" y="175.3">P1</text>
<text x="414.6" y="178.8">P2</text>
<text x="421.7" y="177">11</text>
<text x="126.3" y="185.8">17</text>
<text x="128.3" y="180.6">4</text>
<text x="133.6" y="182.3">SCL</text>
<text x="148.2" y="182.3">P3</text>
<text x="148.2" y="185.8">P4</text>
<text x="155.4" y="180.6">12</text>
<text x="155.4" y="184.1">13</text>
<text x="392.7" y="185.8">17</text>
<text x="394.7" y="180.6">4</text>
<text x="399.9" y="182.3">SCL</text>
<text x="414.6" y="182.3">P3</text>
<text x="414.6" y="185.8">P4</text>
<text x="421.7" y="180.6">12</text>
<text x="421.7" y="184.1">13</text>
<text x="133.6" y="187.6">INT</text>
<text x="148.2" y="189.4">P5</text>
<text x="155.4" y="187.6">14</text>
<text x="155.4" y="191.1">15</text>
<text x="399.9" y="187.6">INT</text>
<text x="414.6" y="189.4">P5</text>
<text x="421.7" y="187.6">14</text>
<text x="421.7" y="191.1">15</text>
<text x="128.3" y="192.9">2</text>
<text x="133.6" y="194.7">GND</text>
<text x="148.2" y="192.9">P6</text>
<text x="148.2" y="196.4">P7</text>
<text x="155.4" y="194.7">16</text>
<text x="394.7" y="192.9">2</text>
<text x="399.9" y="194.7">GND</text>
<text x="414.6" y="192.9">P6</text>
<text x="414.6" y="196.4">P7</text>
<text x="421.7" y="194.7">16</text>
<text x="53.1" y="215.8">2</text>
<text x="44.8" y="221.1">SDA</text>
<text x="45" y="217.6">VCC</text>
<text x="53.1" y="219.4">4</text>
<text x="45.5" y="224.6">SCL</text>
<text x="53.1" y="222.9">5</text>
<text x="53.1" y="226.4">1</text>
<text x="44.3" y="231.7">GND</text>
<text x="45.9" y="228.2">INT</text>
<text x="53.1" y="229.9">3</text>
<text x="128.3" y="249.3">1</text>
<text x="133.6" y="251.1">VCC</text>
<text x="148.2" y="251.1">P0</text>
<text x="155.4" y="249.3">9</text>
<text x="394.7" y="249.3">1</text>
<text x="399.9" y="251.1">VCC</text>
<text x="414.6" y="251.1">P0</text>
<text x="421.7" y="249.3">9</text>
<text x="128.3" y="256.4">3</text>
<text x="148.2" y="254.6">P1</text>
<text x="155.4" y="252.9">10</text>
<text x="155.4" y="256.4">11</text>
<text x="394.7" y="256.4">3</text>
<text x="414.6" y="254.6">P1</text>
<text x="421.7" y="252.9">10</text>
<text x="421.7" y="256.4">11</text>
<text x="128.3" y="259.9">4</text>
<text x="133.6" y="261.7">SCL</text>
<text x="133.6" y="258.2">SDA</text>
<text x="148.2" y="258.2">P2</text>
<text x="148.2" y="261.7">P3</text>
<text x="155.4" y="259.9">12</text>
<text x="155.4" y="263.5">13</text>
<text x="394.7" y="259.9">4</text>
<text x="399.9" y="261.7">SCL</text>
<text x="399.9" y="258.2">SDA</text>
<text x="414.6" y="258.2">P2</text>
<text x="414.6" y="261.7">P3</text>
<text x="421.7" y="259.9">12</text>
<text x="421.7" y="263.5">13</text>
<text x="126.3" y="265.2">17</text>
<text x="133.6" y="267">INT</text>
<text x="148.2" y="265.2">P4</text>
<text x="148.2" y="268.7">P5</text>
<text x="155.4" y="267">14</text>
<text x="392.7" y="265.2">17</text>
<text x="399.9" y="267">INT</text>
<text x="414.6" y="265.2">P4</text>
<text x="414.6" y="268.7">P5</text>
<text x="421.7" y="267">14</text>
<text x="128.3" y="272.3">2</text>
<text x="133.6" y="274">GND</text>
<text x="148.2" y="272.3">P6</text>
<text x="148.2" y="275.8">P7</text>
<text x="155.4" y="270.5">15</text>
<text x="155.4" y="274">16</text>
<text x="394.7" y="272.3">2</text>
<text x="399.9" y="274">GND</text>
<text x="414.6" y="272.3">P6</text>
<text x="414.6" y="275.8">P7</text>
<text x="421.7" y="270.5">15</text>
<text x="421.7" y="274">16</text>
<text x="394.7" y="328.7">1</text>
<text x="421.7" y="328.7">9</text>
<text x="394.7" y="335.8">3</text>
<text x="399.9" y="330.5">VCC</text>
<text x="414.6" y="330.5">P0</text>
<text x="414.6" y="334">P1</text>
<text x="421.7" y="332.2">10</text>
<text x="421.7" y="335.8">11</text>
<text x="394.7" y="339.3">4</text>
<text x="399.9" y="341.1">SCL</text>
<text x="399.9" y="337.5">SDA</text>
<text x="414.6" y="337.5">P2</text>
<text x="414.6" y="341.1">P3</text>
<text x="421.7" y="339.3">12</text>
<text x="392.7" y="344.6">17</text>
<text x="399.9" y="346.4">INT</text>
<text x="414.6" y="344.6">P4</text>
<text x="421.7" y="342.8">13</text>
<text x="421.7" y="346.4">14</text>
<text x="394.7" y="351.6">2</text>
<text x="399.9" y="353.4">GND</text>
<text x="414.6" y="348.1">P5</text>
<text x="414.6" y="351.6">P6</text>
<text x="421.7" y="349.9">15</text>
<text x="421.7" y="353.4">16</text>
<text x="414.6" y="355.2">P7</text>
</g>
<g font-size="3.2" fill="#06f">
<text x="177.9" y="194.7">1</text>
<text x="187" y="194.7">2</text>
<text x="200.8" y="194.7">1</text>
<text x="209.9" y="194.7">2</text>
<text x="223.8" y="194.7">1</text>
<text x="232.8" y="194.7">2</text>
<text x="246.7" y="194.7">1</text>
<text x="255.8" y="194.7">2</text>
<text x="269.6" y="194.7">1</text>
<text x="278.7" y="194.7">2</text>
<text x="292.6" y="194.7">1</text>
<text x="301.6" y="194.7">2</text>
<text x="315.5" y="194.7">1</text>
<text x="324.6" y="194.7">2</text>
<text x="338.4" y="194.7">1</text>
<text x="347.5" y="194.7">2</text>
<text x="444.2" y="194.7">1</text>
<text x="453.3" y="194.7">2</text>
<text x="467.2" y="194.7">1</text>
<text x="476.2" y="194.7">2</text>
<text x="490.1" y="194.7">1</text>
<text x="499.2" y="194.7">2</text>
<text x="513" y="194.7">1</text>
<text x="522.1" y="194.7">2</text>
<text x="536" y="194.7">1</text>
<text x="545" y="194.7">2</text>
<text x="558.9" y="194.7">1</text>
<text x="568" y="194.7">2</text>
<text x="581.8" y="194.7">1</text>
<text x="590.9" y="194.7">2</text>
<text x="604.8" y="194.7">1</text>
<text x="613.8" y="194.7">2</text>
<text x="177.9" y="201.7">3</text>
<text x="187" y="201.7">4</text>
<text x="200.8" y="201.7">3</text>
<text x="209.9" y="201.7">4</text>
<text x="223.8" y="201.7">3</text>
<text x="232.8" y="201.7">4</text>
<text x="246.7" y="201.7">3</text>
<text x="255.8" y="201.7">4</text>
<text x="269.6" y="201.7">3</text>
<text x="278.7" y="201.7">4</text>
<text x="292.6" y="201.7">3</text>
<text x="301.6" y="201.7">4</text>
<text x="315.5" y="201.7">3</text>
<text x="324.6" y="201.7">4</text>
<text x="338.4" y="201.7">3</text>
<text x="347.5" y="201.7">4</text>
<text x="444.2" y="201.7">3</text>
<text x="453.3" y="201.7">4</text>
<text x="467.2" y="201.7">3</text>
<text x="476.2" y="201.7">4</text>
<text x="490.1" y="201.7">3</text>
<text x="499.2" y="201.7">4</text>
<text x="513" y="201.7">3</text>
<text x="522.1" y="201.7">4</text>
<text x="536" y="201.7">3</text>
<text x="545" y="201.7">4</text>
<text x="558.9" y="201.7">3</text>
<text x="568" y="201.7">4</text>
<text x="581.8" y="201.7">3</text>
<text x="590.9" y="201.7">4</text>
<text x="604.8" y="201.7">3</text>
<text x="613.8" y="201.7">4</text>
<text x="177.9" y="274">1</text>
<text x="187" y="274">2</text>
<text x="200.8" y="274">1</text>
<text x="209.9" y="274">2</text>
<text x="223.8" y="274">1</text>
<text x="232.8" y="274">2</text>
<text x="246.7" y="274">1</text>
<text x="255.8" y="274">2</text>
<text x="269.6" y="274">1</text>
<text x="278.7" y="274">2</text>
<text x="292.6" y="274">1</text>
<text x="301.6" y="274">2</text>
<text x="315.5" y="274">1</text>
<text x="324.6" y="274">2</text>
<text x="338.4" y="274">1</text>
<text x="347.5" y="274">2</text>
<text x="444.2" y="274">1</text>
<text x="453.3" y="274">2</text>
<text x="467.2" y="274">1</text>
<text x="476.2" y="274">2</text>
<text x="490.1" y="274">1</text>
<text x="499.2" y="274">2</text>
<text x="513" y="274">1</text>
<text x="522.1" y="274">2</text>
<text x="536" y="274">1</text>
<text x="545" y="274">2</text>
<text x="558.9" y="274">1</text>
<text x="568" y="274">2</text>
<text x="581.8" y="274">1</text>
<text x="590.9" y="274">2</text>
<text x="604.8" y="274">1</text>
<text x="613.8" y="274">2</text>
<text x="177.9" y="281.1">3</text>
<text x="187" y="281.1">4</text>
<text x="200.8" y="281.1">3</text>
<text x="209.9" y="281.1">4</text>
<text x="223.8" y="281.1">3</text>
<text x="232.8" y="281.1">4</text>
<text x="246.7" y="281.1">3</text>
<text x="255.8" y="281.1">4</text>
<text x="269.6" y="281.1">3</text>
<text x="278.7" y="281.1">4</text>
<text x="292.6" y="281.1">3</text>
<text x="301.6" y="281.1">4</text>
<text x="315.5" y="281.1">3</text>
<text x="324.6" y="281.1">4</text>
<text x="338.4" y="281.1">3</text>
<text x="347.5" y="281.1">4</text>
<text x="444.2" y="281.1">3</text>
<text x="453.3" y="281.1">4</text>
<text x="467.2" y="281.1">3</text>
<text x="476.2" y="281.1">4</text>
<text x="490.1" y="281.1">3</text>
<text x="499.2" y="281.1">4</text>
<text x="513" y="281.1">3</text>
<text x="522.1" y="281.1">4</text>
<text x="536" y="281.1">3</text>
<text x="545" y="281.1">4</text>
<text x="558.9" y="281.1">3</text>
<text x="568" y="281.1">4</text>
<text x="581.8" y="281.1">3</text>
<text x="590.9" y="281.1">4</text>
<text x="604.8" y="281.1">3</text>
<text x="613.8" y="281.1">4</text>
<text x="536" y="353.4">1</text>
<text x="545" y="353.4">2</text>
<text x="558.9" y="353.4">1</text>
<text x="568" y="353.4">2</text>
<text x="581.8" y="353.4">1</text>
<text x="590.9" y="353.4">2</text>
<text x="604.8" y="353.4">1</text>
<text x="613.8" y="353.4">2</text>
<text x="536" y="360.5">3</text>
<text x="545" y="360.5">4</text>
<text x="558.9" y="360.5">3</text>
<text x="568" y="360.5">4</text>
<text x="581.8" y="360.5">3</text>
<text x="590.9" y="360.5">4</text>
<text x="604.8" y="360.5">3</text>
<text x="613.8" y="360.5">4</text>
</g>
</svg>
